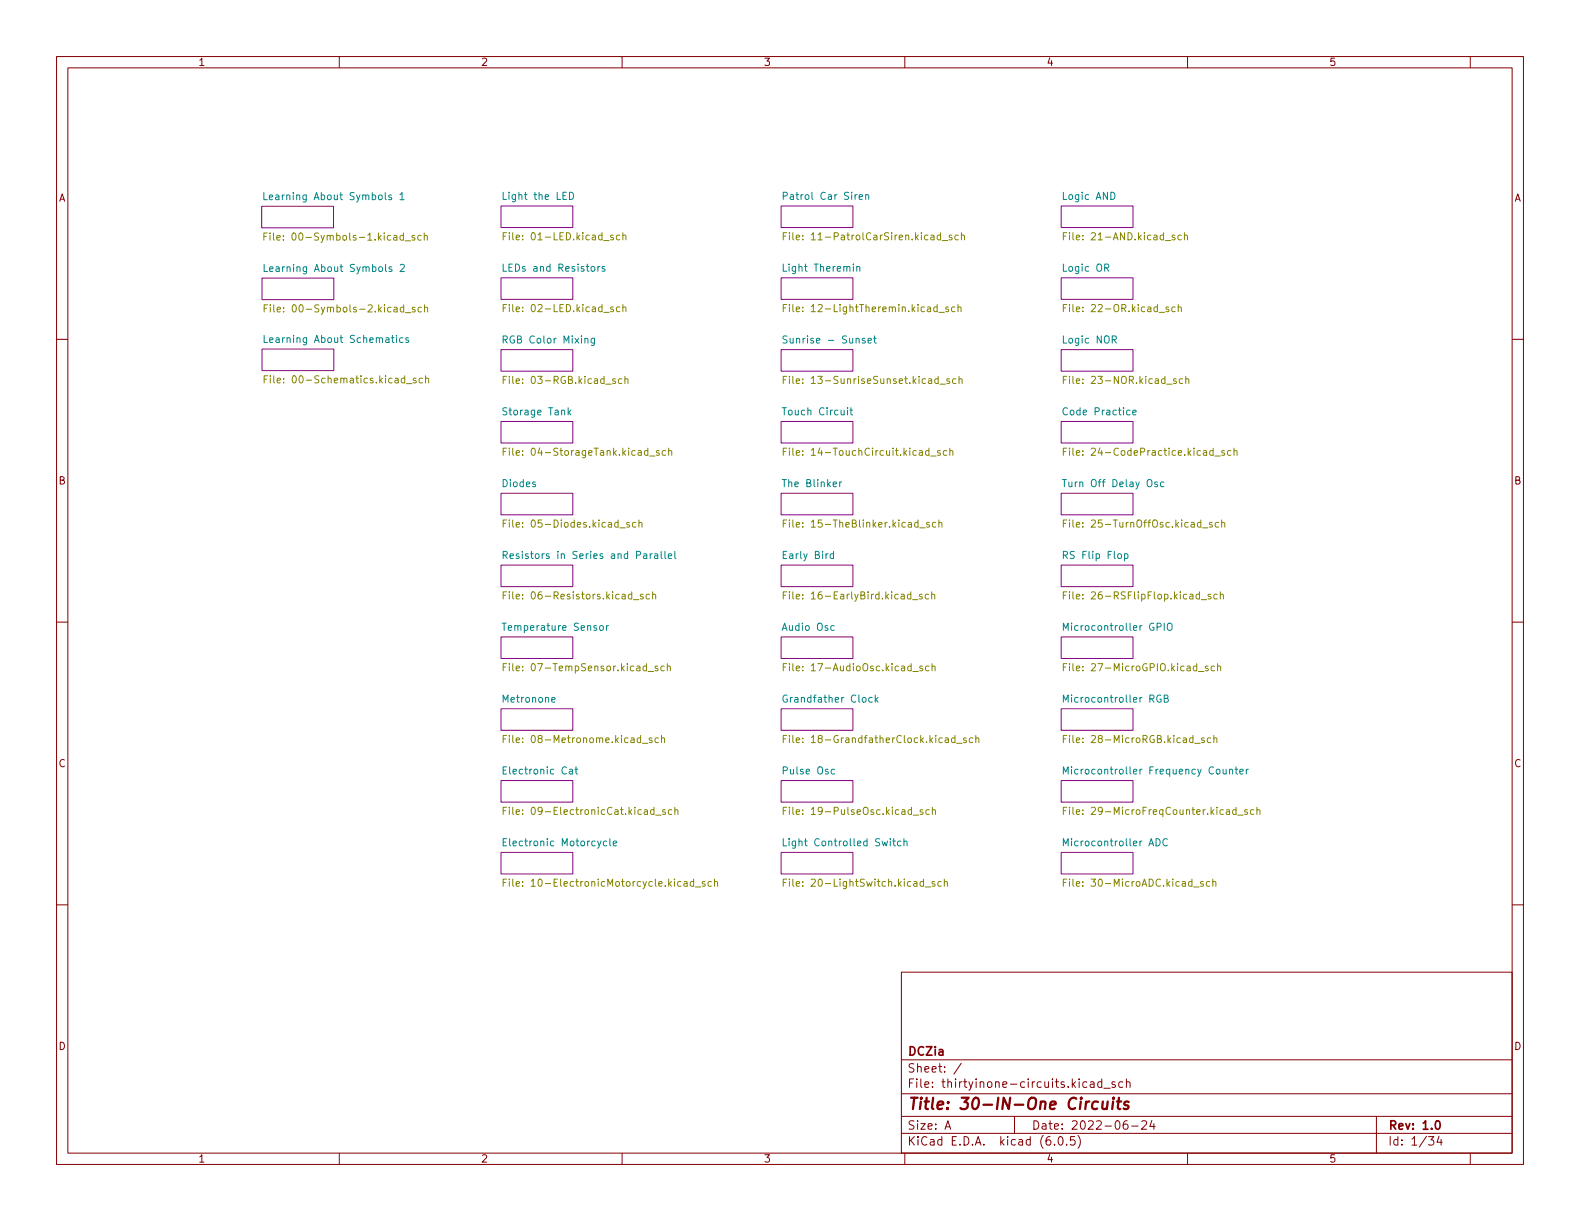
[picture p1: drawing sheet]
<svg xmlns="http://www.w3.org/2000/svg" width="279mm" height="216mm" viewBox="0 0 279 216" stroke-linecap="round" stroke-linejoin="round" font-family="sans-serif">
<g fill="none" stroke="#840000" stroke-width=".18">
<path d="M10 10h259.4v195.9h-259.4zM12 12h255.4v191.9h-255.4zM60 10v2M110 10v2M160 10v2M210 10v2M260 10v2M10 60h2M267.4 60h2M10 110h2M267.4 110h2M10 160h2"/>
<path d="M267.4 160h2M159.4 171.9h108v32h-108zM159.4 197.4h108M159.4 193.4h108M159.4 187.4h108M167.1 199.7l.5-1.5 .5 1.5M167.3 199.2h.7M170 188l-1.3 1.9M179.4 197.4v3M192.8 191.4h.6l.1 .9M193.5 191.6l-.5 .1a.29 .29 0 0 0-.2 .3 .29 .29 0 0 0 .2 .3l.5-.1M194.8 191.4l-.4-.1-.3 .3v.4l.2 .2h.5"/>
<path d="M194.8 190.8v1.5M195.2 192.4h1.1M197.2 191.4l-.4-.1-.2 .2 .1 .2 .5 .2v.3h-.6M198.5 191.4l-.4-.1-.3 .3v.4l.2 .2h.5M199.2 191.4l.2-.1 .4 .1v.9M199.2 190.8v1.5M199.3 198.2a.59 .59 0 0 0-.7 .6v.6l.2 .2 .4 .1 .2-.2 .1-.5-.2-.2-.4-.1-.3 .3M200.1 199.1h1.2M201.9 198.3l.6-.1 .2 .1 .1 .3-1 1.1h1M203.7 198.1l-.4 1.1h1M204 198.7v1M243.4 197.4v6.5"/>
<path d="M60 203.9v2M110 203.9v2M159.4 200.4h108M160 203.9v2M186.5 202.3v.2M187.3 201h.2a.81 .81 0 0 1 .6 .6 .81 .81 0 0 1-.3 .8l-.2 .1a.81 .81 0 0 1-.6-.6 .81 .81 0 0 1 .3-.9zM188.6 202.3v.2M190 201h-.7v.7l.2-.2 .5 .1 .1 .2-.1 .5-.2 .2-.5-.2M190.6 200.8a1.72 1.72 0 0 1 0 2.2M210 203.9v2M252.6 201h.9l-.5 .5 .5 .2v.6l-.2 .2h-.5l-.2-.2M254.5 200.9l-.4 1.1h.9"/>
<path d="M254.8 201.5v1M260 203.9v2"/>
</g>
<path d="M254 198.2h.2a.82 .82 0 0 1 .6 .6 .82 .82 0 0 1-.3 .8l-.2 .1a.81 .81 0 0 1-.6-.6 .81 .81 0 0 1 .3-.9z" fill="none" stroke="#840000" stroke-width=".3"/>
<path d="M194.2 194.9a.66 .66 0 0 0-1 .3l-.1 .5 .2 .3 .1 .1 .6-.1M195 194.8v1.2a.57 .57 0 0 0 .7-.1M195.9 194.8l-.2 1.3M196.8 194.8l-.1 1.3M196.9 194.1l-.1 .1 .1 .1 .1-.1-.1-.1v.2M197.5 194.8h.8M197.9 194.1l-.2 1.7v.2l.4 .1M199.6 194.9a.49 .49 0 0 0-.8 .3l.1 .1 .6 .2 .1 .2-.2 .3-.2 .1-.5-.1" fill="none" stroke="#840000" stroke-width=".4"/>
<g fill="#fff" stroke="#fff" stroke-width=".18">
<path d="M88.6 87.2h12.7v3.8h-12.7z"/>
<path d="M88.6 112.6h12.7v3.8h-12.7z"/>
<path d="M88.6 74.5h12.7v3.8h-12.7z"/>
<path d="M88.6 99.9h12.7v3.8h-12.7z"/>
<path d="M138.1 112.6h12.7v3.8h-12.7z"/>
<path d="M88.6 125.3h12.7v3.8h-12.7z"/>
<path d="M88.6 138h12.7v3.8h-12.7z"/>
<path d="M88.6 150.7h12.7v3.8h-12.7z"/>
<path d="M138.1 138h12.7v3.8h-12.7z"/>
<path d="M138.1 150.7h12.7v3.8h-12.7z"/>
<path d="M138.1 125.3h12.7v3.8h-12.7z"/>
<path d="M138.1 99.9h12.7v3.8h-12.7z"/>
<path d="M138.1 61.8h12.7v3.8h-12.7z"/>
<path d="M138.1 87.2h12.7v3.8h-12.7z"/>
<path d="M138.1 74.5h12.7v3.8h-12.7z"/>
<path d="M138.1 36.4h12.7v3.8h-12.7z"/>
<path d="M138.1 49.1h12.7v3.8h-12.7z"/>
<path d="M187.7 99.9h12.7v3.8h-12.7z"/>
<path d="M187.7 112.6h12.7v3.8h-12.7z"/>
<path d="M187.7 138h12.7v3.8h-12.7z"/>
<path d="M187.7 150.7h12.7v3.8h-12.7z"/>
<path d="M187.7 125.3h12.7v3.8h-12.7z"/>
<path d="M46.3 49.2h12.7v3.8h-12.7z"/>
<path d="M88.6 49.1h12.7v3.8h-12.7z"/>
<path d="M88.6 36.4h12.7v3.8h-12.7z"/>
<path d="M46.3 61.7h12.7v3.8h-12.7z"/>
<path d="M46.3 36.5h12.7v3.8h-12.7z"/>
<path d="M88.6 61.8h12.7v3.8h-12.7z"/>
<path d="M187.7 74.5h12.7v3.8h-12.7z"/>
<path d="M187.7 49.1h12.7v3.8h-12.7z"/>
<path d="M187.7 61.8h12.7v3.8h-12.7z"/>
<path d="M187.7 36.4h12.7v3.8h-12.7z"/>
<path d="M187.7 87.2h12.7v3.8h-12.7z"/>
</g>
<g fill="none" stroke="#840084" stroke-width=".18">
<path d="M46.3 36.5h12.7v3.8h-12.7zM88.6 36.4h12.7v3.8h-12.7zM138.1 36.4h12.7v3.8h-12.7zM187.7 36.4h12.7v3.8h-12.7zM46.3 49.2h12.7v3.8h-12.7zM88.6 49.1h12.7v3.8h-12.7zM138.1 49.1h12.7v3.8h-12.7zM187.7 49.1h12.7v3.8h-12.7zM46.3 61.7h12.7v3.8h-12.7zM88.6 74.5h12.7v3.8h-12.7zM88.6 61.8h12.7v3.8h-12.7zM138.1 61.8h12.7v3.8h-12.7z"/>
<path d="M138.1 74.5h12.7v3.8h-12.7zM187.7 74.5h12.7v3.8h-12.7zM187.7 61.8h12.7v3.8h-12.7zM88.6 87.2h12.7v3.8h-12.7zM88.6 99.9h12.7v3.8h-12.7zM138.1 99.9h12.7v3.8h-12.7zM138.1 87.2h12.7v3.8h-12.7zM187.7 99.9h12.7v3.8h-12.7zM187.7 87.2h12.7v3.8h-12.7zM88.6 112.6h12.7v3.8h-12.7zM138.1 112.6h12.7v3.8h-12.7zM187.7 112.6h12.7v3.8h-12.7z"/>
<path d="M88.6 125.3h12.7v3.8h-12.7zM88.6 138h12.7v3.8h-12.7zM138.1 138h12.7v3.8h-12.7zM138.1 125.3h12.7v3.8h-12.7zM187.7 138h12.7v3.8h-12.7zM187.7 125.3h12.7v3.8h-12.7zM88.6 150.7h12.7v3.8h-12.7zM138.1 150.7h12.7v3.8h-12.7zM187.7 150.7h12.7v3.8h-12.7z"/>
</g>
<g fill="none" stroke="#848400" stroke-width=".18">
<path d="M46.7 41.8h.4M46.7 54.5h.4M47.3 41.2h-.6v1.3M47.3 53.9h-.6v1.3M47.7 41.2v.1M47.7 41.6v.9M47.8 53.9v.1M47.8 54.3v.9M71.6 42.6h1M71.7 55.3h1M73.3 41.7l-.3-.1-.2 .2 .1 .2 .4 .1v.3h-.5M73.4 54.4l-.3-.1-.2 .2 .1 .2 .4 .1v.3h-.5"/>
<path d="M74.5 41.7l-.4-.1-.2 .3 .1 .5h.5M74.5 54.4l-.3-.1-.3 .3 .1 .5h.5M75 41.7l.2-.1 .3 .1 .1 .8M75 41.2v1.3M75.1 54.4l.2-.1 .3 .1v.8M75.1 53.9v1.3M89 41.7h.4M89 54.4h.4M89.6 53.8h-.6v1.3M89.6 41.1h-.6v1.3M109.6 54.3h-.4l-.2 .2 .1 .6h.5M109.6 41.6h-.4l-.2 .2 .1 .6h.5"/>
<path d="M110.1 54.4l.2-.1h.3l.1 .8M110.1 41.7l.2-.1h.3l.1 .8M110.1 41.1v1.3M110.1 53.8v1.3M138.5 41.7h.4M138.5 54.4h.4M139.1 41.1h-.6v1.3M139.1 53.8h-.6v1.3M139.6 41.1v.2M139.6 41.6v.8M139.6 53.8v.2M139.6 54.3v.8"/>
<path d="M166 55.2h1M166.6 42.5h1M167.7 54.3h-.3l-.2 .1 .1 .2 .4 .2v.3h-.5M168.3 41.6h-.3l-.2 .1 .1 .2 .4 .2v.3h-.5M168.9 54.3h-.4l-.2 .2 .1 .6h.5M169.4 54.4l.2-.1h.3l.1 .8M169.4 53.8v1.3M169.5 41.6h-.4l-.2 .2 .1 .6h.5M170 41.7l.2-.1h.3l.1 .8M170 41.1v1.3M188 41.7h.5M188 54.4h.5"/>
<path d="M188.6 53.8h-.6v1.3M188.6 41.1h-.6v1.3M207.8 54.3h-.4l-.2 .2 .1 .6h.5M208.4 54.4l.1-.1h.3l.1 .8M208.4 53.8v1.3M208.9 41.6h-.4l-.2 .2 .1 .6h.5M209.4 41.7l.2-.1h.3l.1 .8M209.4 41.1v1.3M46.7 67h.4M47.3 66.4h-.6v1.3M47.8 66.4v.2M47.8 66.9v.8"/>
<path d="M73.6 66.9h-.3l-.2 .1v.2l.5 .2v.3h-.5M74.7 66.9h-.4l-.2 .2 .1 .6h.5M75.3 67l.1-.1h.3l.1 .8M75.3 66.4v1.3M89 79.8h.4M89 67.1h.4M89.6 79.2h-.6v1.3M89.6 66.5h-.6v1.3M90.1 79.2v.2M90.1 79.7v.8M110 67h-.4l-.2 .2 .1 .6h.5M110.5 67.1l.2-.1h.3l.1 .8"/>
<path d="M110.5 66.5v1.3M116.6 79.7h-.3l-.2 .1v.2l.5 .2v.3h-.5M117.7 79.7h-.4l-.2 .2 .1 .6h.5M118.2 79.8l.2-.1h.3l.1 .8M118.2 79.2v1.3M138.5 79.8h.4M138.5 67.1h.4M139.1 66.5h-.6v1.3M139.1 79.2h-.6v1.3M139.6 66.5v.2M139.6 79.2v.2M139.6 67v.8"/>
<path d="M139.6 79.7v.8M166.2 67.9h1M166.3 79.7h-.3l-.2 .1v.2l.5 .2v.3h-.5M167.4 79.7h-.3l-.3 .2 .1 .6h.5M167.9 67h-.3l-.2 .1 .1 .2 .4 .2v.3h-.5M168 79.8l.1-.1h.3l.1 .8M168 79.2v1.3M169 67h-.3l-.3 .2 .2 .6h.4M169.6 67.1l.2-.1h.3v.8M169.6 66.5v1.3M188 79.8h.5M188 67.1h.5"/>
<path d="M188.6 66.5h-.6v1.3M188.6 79.2h-.6v1.3M189.1 79.2v.2M189.1 79.7v.8M209.1 67h-.3l-.3 .2 .2 .6h.4M209.7 67.1l.2-.1h.3v.8M209.7 66.5v1.3M216.5 79.7h-.3l-.2 .1 .1 .2 .4 .2v.3h-.5M217.7 79.7h-.4l-.2 .2 .1 .6h.5M218.2 79.8l.2-.1h.3l.1 .8M218.2 79.2v1.3M89 92.5h.4"/>
<path d="M89.6 91.9h-.6v1.3M111.3 92.4h-.3l-.2 .1 .1 .2 .4 .2v.3h-.5M112.4 92.4h-.3l-.3 .2 .2 .6h.4M113 92.5l.2-.1h.3v.8M113 91.9v1.3M138.5 92.5h.4M139.1 91.9h-.6v1.3M139.6 91.9v.2M139.6 92.4v.8M164.3 92.4h-.3l-.2 .1 .1 .2 .4 .2v.3h-.5M164.6 80.6h.9M165.5 92.4h-.4l-.2 .2 .1 .6h.5"/>
<path d="M166 92.5l.2-.1h.3l.1 .8M166 91.9v1.3M188 92.5h.5M188.6 91.9h-.6v1.3M214.3 92.4h-.3l-.1 .1v.2l.4 .2v.3h-.4M214.8 80.6h1M215.5 92.4h-.4l-.2 .2 .1 .6h.5M216 92.5l.2-.1h.3l.1 .8M216 91.9v1.3M89 117.9h.4M89 105.2h.4M89.6 104.6h-.6v1.3"/>
<path d="M89.6 117.3h-.6v1.3M90.1 104.6v.2M90.1 105.1v.8M90.1 117.3v.2M90.1 117.8v.8M113.7 105.1h-.3l-.2 .1 .1 .2 .4 .2v.3h-.5M114.9 105.1h-.4l-.2 .2 .1 .6h.5M115.4 105.2l.2-.1h.3v.8M115.4 104.6v1.3M116.3 117.8h-.3l-.2 .1 .1 .2 .4 .2v.3h-.5M117.5 117.8h-.4l-.2 .2 .1 .6h.5M118 117.9l.2-.1h.3v.8"/>
<path d="M118 117.3v1.3M138.5 117.9h.4M138.5 105.2h.4M139.1 104.6h-.6v1.3M139.1 117.3h-.6v1.3M139.6 104.6v.2M139.6 105.1v.8M163.1 105.1h-.3l-.2 .1v.2l.5 .2v.3h-.5M163.1 117.8h-.3l-.2 .1 .1 .2 .4 .2v.3h-.5M164.2 105.1h-.4l-.2 .2 .1 .6h.5M164.3 117.8h-.4l-.2 .2 .1 .6h.5M164.8 105.2l.1-.1h.3l.1 .8"/>
<path d="M164.8 104.6v1.3M164.8 117.9l.2-.1h.3l.1 .8M164.8 117.3v1.3M188 117.9h.5M188 105.2h.5M188.6 104.6h-.6v1.3M188.6 117.3h-.6v1.3M189.1 104.6v.2M189.1 105.1v.8M213.6 117.8h-.3l-.2 .1 .1 .2 .4 .2v.3h-.5M214.1 105.1h-.3l-.2 .1 .1 .2 .4 .2v.3h-.5M214.8 117.8h-.4l-.2 .2 .1 .6h.5"/>
<path d="M215.3 105.1h-.4l-.3 .2 .2 .6h.5M215.3 117.9l.2-.1h.3l.1 .8M215.3 117.3v1.3M215.8 105.2l.2-.1h.3v.8M215.8 104.6v1.3M89 130.6h.4M89.6 130h-.6v1.3M90.1 130v.2M90.1 130.5v.8M115.3 130.5h-.3l-.2 .1 .1 .2 .4 .2v.3h-.5M116.4 130.5h-.3l-.3 .2 .1 .6h.5M117 130.6l.2-.1h.3v.8"/>
<path d="M117 130v1.3M138.5 130.6h.4M139.1 130h-.6v1.3M139.6 130v.2M139.6 130.5v.8M169.2 131.4h.9M170.9 130.5h-.3l-.2 .1v.2l.5 .2v.3h-.5M172 130.5h-.4l-.2 .2 .1 .6h.5M172.6 130.6l.1-.1h.3l.1 .8M172.6 130v1.3M188 130.6h.5M188.6 130h-.6v1.3"/>
<path d="M213 130.5h-.3l-.2 .1v.2l.5 .2v.3h-.5M214.1 130.5h-.4l-.2 .2 .1 .6h.5M214.6 130.6l.2-.1h.3l.1 .8M214.6 130v1.3M89 143.3h.4M89 156h.4M89.6 142.7h-.6v1.3M89.6 155.4h-.6v1.3M90.1 155.4v.2M90.1 155.9v.8M90.1 142.7v.2M90.1 143.2v.8"/>
<path d="M115.9 144.1h1M117.6 143.2h-.3l-.1 .1v.2l.4 .2v.3h-.4M118.8 143.2h-.4l-.2 .2 .1 .6h.5M119.3 143.3l.2-.1h.3l.1 .8M119.3 142.7v1.3M123 156.8h.9M124.7 155.9h-.3l-.2 .1v.2l.5 .2v.3h-.5M125.8 155.9h-.4l-.2 .2 .1 .6h.5M126.4 156l.1-.1h.3l.1 .8M126.4 155.4v1.3M138.5 143.3h.4M138.5 156h.4"/>
<path d="M139.1 155.4h-.6v1.3M139.1 142.7h-.6v1.3M139.6 155.4v.2M139.6 155.9v.8M139.6 142.7v.2M139.6 143.2v.8M163.2 143.2h-.3l-.2 .1 .1 .2 .4 .2v.3h-.5M163.6 156.8h1M164.3 143.2h-.3l-.3 .2 .1 .6h.5M164.9 143.3l.2-.1h.3v.8M164.9 142.7v1.3M165.3 155.9h-.3l-.2 .1 .1 .2 .4 .2v.3h-.5"/>
<path d="M166.4 155.9h-.3l-.3 .2 .2 .6h.4M167 156l.2-.1h.3v.8M167 155.4v1.3M188 143.3h.5M188 156h.5M188.6 155.4h-.6v1.3M188.6 142.7h-.6v1.3M189.1 142.7v.2M189.1 143.2v.8M212.8 155.9h-.3l-.2 .1v.2l.5 .2v.3h-.5M213.9 155.9h-.3l-.3 .2 .1 .6h.5M214.5 156l.1-.1h.3l.1 .8"/>
<path d="M214.5 155.4v1.3M218.9 144.1h.9M220.6 143.2h-.3l-.2 .1v.2l.5 .2v.3h-.5M221.7 143.2h-.3l-.3 .2 .1 .6h.5M222.3 143.3l.1-.1h.4v.8M222.3 142.7v1.3"/>
</g>
<g fill="none" stroke="#008484" stroke-width=".18">
<path d="M46.7 34v1.3h.6M69.2 34.5h-.3l-.2 .1 .1 .2 .4 .2v.3h-.5M70.7 34.4l.4-.4v1.3M70.7 35.3h.8M100.7 34a.64 .64 0 0 1 .7 .6 .64 .64 0 0 1-.7 .7zM138.5 34.7l.6-.1 .1-.2v-.3l-.7-.1v1.3M151.9 34.8l.6-.1v-.2l-.4-.1-.2 .2 .1 .6h.5M153.1 34.5l.2-.1 .3 .1v.8M153.1 34.4v.9M196.4 34a.64 .64 0 0 1 .8 .6 .64 .64 0 0 1-.8 .7zM46.7 46.7v1.3h.6M46.7 59.3v1.3h.6"/>
<path d="M69.3 47.2h-.3l-.2 .1v.2l.5 .2v.3h-.5M70.1 59.3v.1M70.1 59.7v.9M70.8 46.9l.5-.2 .2 .4-.8 .9h.8M71.3 59.8l-.4-.1-.2 .3 .1 .5h.5M72.2 59.8l-.3-.1-.2 .2 .1 .2 .4 .1v.3h-.5M89 46.7v1.3h.6M105.1 59.8v1l-.2 .3-.3-.1M105.1 59.9l-.3-.1-.3 .3 .1 .5h.5M106.1 47.1l-.4 .3M106.9 47.2l-.3-.1-.1 .2v.2l.4 .1v.3h-.4M139.2 59.5l-.5-.1-.3 .2 .2 .3 .5 .3v.3l-.2 .2-.5-.1"/>
<path d="M151.5 47.2l.2-.1 .3 .1 .1 .8M151.5 47.1v.9M154.5 59.8h.5M154.7 59.4v1.1l.3 .2M195.4 47.4l.6-.1 .1-.2-.1-.3-.6-.1v1.3M195.7 47.4l.4 .6M89 60.1l.6-.1 .1-.2-.1-.3-.6-.1v1.3M100.6 72.9l.4 .5M101 72.5l-.5 .5M149.9 72.1v.1M149.9 72.5v.9M150.3 72.5h.5"/>
<path d="M150.5 72.1v1.1l.3 .2M153.5 60.2l.6-.1-.1-.2-.3-.1-.2 .2 .1 .6h.4M188.8 72.2a.6 .6 0 0 0-.9 .4 .6 .6 0 0 0 .6 .8l.3-.2M196.7 60.1l.6-.1 .1-.2v-.3l-.7-.1v1.3M197 60.1l.4 .6M200.3 72.9l.6-.1v-.2l-.4-.1-.2 .2 .1 .6h.5M89 98.2l.6-.1 .1-.2-.1-.3-.6-.1v1.3M89.3 98.2l.4 .6M90.2 98.3l.6-.1-.1-.2-.3-.1-.2 .2v.6h.5M115.8 98h.5v.8M116.3 98.2l-.4 .1-.2 .2 .2 .3 .4-.1M116.9 97.5v1.1l.2 .2"/>
<path d="M117.6 97.5v1.1l.2 .2M118.2 98.3l.6-.1-.1-.2-.3-.1-.2 .2v.6h.5M119.3 97.5v1.1l.2 .2M147.4 98l-.4-.1-.2 .3 .1 .5h.5M147.4 97.5v1.3M148.5 85.2v.9M148.8 85.2l-.3 .3M187.9 84.8h.7M188 98.2l.6-.1 .2-.2-.1-.3-.7-.1v1.3M188.2 84.8v1.3M198.9 98l.3-.1 .3 .3-.2 .5h-.4M198.9 97.9v1.3"/>
<path d="M204.7 85.3l-.3-.1-.2 .2v.2l.5 .1v.3h-.5M205.8 85.3l-.3-.1-.3 .3 .1 .5h.5M88.8 110.2h.7M106.1 110.7l.2-.1 .3 .1 .1 .5-.1 .2-.3 .1-.2-.2zM107.2 110.6v.9M107.6 110.6l-.4 .3M147.5 110.7l-.3-.1-.3 .3 .1 .5h.5M188 111.5v-1.3l.5 .9 .4-.9v1.3M205.9 110.2v1.3M206.6 110.3l.1-.1a.43 .43 0 0 1 .6 .4v.4a.42 .42 0 0 1-.5 .5 .42 .42 0 0 1-.4-.5v-.4zM89 136.2h.4M89.6 135.6h-.6v1.3h.6"/>
<path d="M97.6 123.7l.6-.1-.1-.2-.4-.1-.1 .2v.6h.5M100.7 136.1h.5l.1 .8M101.3 136.3l-.5 .1-.2 .2 .2 .3 .5-.1M101.7 136h.5M101.9 135.6v1.1l.3 .2M139.2 123a.59 .59 0 0 0-.8 .5 .59 .59 0 0 0 .8 .6v-.5h-.2M147.6 136.1l-.4-.1-.2 .3 .1 .5h.5M154.2 123.4l-.3-.1-.3 .3 .1 .5h.5M154.8 122.9v1.3M154.9 123.7l.4 .5M155.3 123.3l-.5 .5M188 136.9v-1.3l.5 .9 .4-.9v1.3"/>
<path d="M188 124.2v-1.3l.5 .9 .4-.9v1.3M205.3 123a.59 .59 0 0 0-.8 .5 .59 .59 0 0 0 .8 .6v-.5h-.2M205.9 123.5l.5-.1 .1-.1v-.3l-.6-.1v1.3h.5l.1-.2 .1-.3-.3-.2M217.4 136.1l.2-.1 .3 .1 .1 .8M217.4 136v.9M218.4 136h.5M218.6 135.6v1.1l.3 .2M219.2 136.4l.6-.1v-.2l-.4-.1-.2 .2 .1 .6h.5M220.4 136v.9M220.8 136l-.4 .3M89 148.9h.4M89.6 148.3h-.6v1.3h.6"/>
<path d="M107.3 148.8l-.4-.1-.2 .3 .1 .5h.5M107.8 148.3v1.1l.2 .2M108.5 149.1l.6-.1-.1-.2-.4-.1-.1 .2v.6h.5M138.5 148.3v1.3h.6M157.9 148.7h.4M158 148.3v1.1l.3 .2M159.3 148.8l-.4-.1-.2 .3 .1 .5h.5M159.9 148.8l.1-.1 .3 .1 .1 .8M159.9 148.3v1.3M188 149.6v-1.3l.5 .9 .4-.9v1.3M204.4 148.3a.64 .64 0 0 1 .8 .6 .64 .64 0 0 1-.8 .7zM206.4 148.4a.6 .6 0 0 0-.8 .4 .6 .6 0 0 0 .6 .8l.2-.2"/>
</g>
<text font-size="2.8" fill="#840000" x="160.4" y="196.2">Title: 30-IN-One Circuits</text>
<g font-size="2.1" fill="#840000">
<text x="160.4" y="189.7">Sheet: /</text>
<text x="160.4" y="186.7">DCZia</text>
<text x="160.4" y="192.4">File: thirtyinone-circuits.kicad_sch</text>
<text x="160.4" y="202.5">KiCad E.D.A. kicad (6.0.5)</text>
<text x="160.4" y="199.7">Size: A</text>
<text x="182.4" y="199.7">Date: 2022-06-24</text>
<text x="245.4" y="199.7">Rev: 1.0</text>
<text x="245.4" y="202.5">Id: 1/34</text>
</g>
<g font-size="1.8" fill="#840000">
<text x="35" y="11.6">1</text>
<text x="85" y="11.6">2</text>
<text x="135" y="11.6">3</text>
<text x="185" y="11.6">4</text>
<text x="235" y="11.6">5</text>
<text x="10.3" y="35.6">A</text>
<text x="267.7" y="35.6">A</text>
<text x="10.3" y="85.7">B</text>
<text x="267.7" y="85.7">B</text>
<text x="10.3" y="135.6">C</text>
<text x="267.7" y="135.6">C</text>
<text x="10.3" y="185.7">D</text>
<text x="267.7" y="185.7">D</text>
<text x="35" y="205.6">1</text>
<text x="85" y="205.6">2</text>
<text x="135" y="205.6">3</text>
<text x="185" y="205.6">4</text>
<text x="235" y="205.6">5</text>
</g>
<g font-size="1.8" fill="#008484">
<text x="47.8" y="35.4">Learning About Symbols 1</text>
<text x="89.4" y="35.3">Light the LED</text>
<text x="139.4" y="35.3">Patrol Car Siren</text>
<text x="188.1" y="35.3">Logic AND</text>
<text x="47.9" y="48.1">Learning About Symbols 2</text>
<text x="89.6" y="48">LEDs and Resistors</text>
<text x="138.9" y="48">Light Theremin</text>
<text x="188.1" y="48">Logic OR</text>
<text x="47.8" y="60.6">Learning About Schematics</text>
<text x="89.5" y="60.7">RGB Color Mixing</text>
<text x="139.7" y="60.7">Sunrise - Sunset</text>
<text x="188.1" y="60.7">Logic NOR</text>
<text x="89.3" y="73.4">Storage Tank</text>
<text x="138.9" y="73.4">Touch Circuit</text>
<text x="188.5" y="73.4">Code Practice</text>
<text x="88.9" y="86.1">Diodes</text>
<text x="138.8" y="86.1">The Blinker</text>
<text x="188.9" y="86.1">Turn Off Delay Osc</text>
<text x="91" y="98.8">Resistors in Series and Parallel</text>
<text x="138.8" y="98.8">Early Bird</text>
<text x="188.6" y="98.8">RS Flip Flop</text>
<text x="89.6" y="111.5">Temperature Sensor</text>
<text x="138.6" y="111.5">Audio Osc</text>
<text x="188.7" y="111.5">Microcontroller GPIO</text>
<text x="89" y="124.2">Metronone</text>
<text x="139.1" y="124.2">Grandfather Clock</text>
<text x="188.6" y="124.2">Microcontroller RGB</text>
<text x="89.5" y="136.9">Electronic Cat</text>
<text x="138.7" y="136.9">Pulse Osc</text>
<text x="189.5" y="136.9">Microcontroller Frequency Counter</text>
<text x="89.8" y="149.6">Electronic Motorcycle</text>
<text x="139.5" y="149.6">Light Controlled Switch</text>
<text x="188.6" y="149.6">Microcontroller ADC</text>
</g>
<g font-size="1.8" fill="#848400">
<text x="48.8" y="42.5">File: 00-Symbols-1.kicad_sch</text>
<text x="90.2" y="42.5">File: 01-LED.kicad_sch</text>
<text x="140.5" y="42.5">File: 11-PatrolCarSiren.kicad_sch</text>
<text x="189.2" y="42.5">File: 21-AND.kicad_sch</text>
<text x="48.8" y="55.2">File: 00-Symbols-2.kicad_sch</text>
<text x="90.2" y="55.2">File: 02-LED.kicad_sch</text>
<text x="140.2" y="55.2">File: 12-LightTheremin.kicad_sch</text>
<text x="189.3" y="55.2">File: 22-OR.kicad_sch</text>
<text x="48.5" y="67.8">File: 00-Schematics.kicad_sch</text>
<text x="90.2" y="67.9">File: 03-RGB.kicad_sch</text>
<text x="140.3" y="67.9">File: 13-SunriseSunset.kicad_sch</text>
<text x="189.3" y="67.9">File: 23-NOR.kicad_sch</text>
<text x="90.7" y="80.6">File: 04-StorageTank.kicad_sch</text>
<text x="140.2" y="80.6">File: 14-TouchCircuit.kicad_sch</text>
<text x="189.9" y="80.6">File: 24-CodePractice.kicad_sch</text>
<text x="90.4" y="93.3">File: 05-Diodes.kicad_sch</text>
<text x="140.1" y="93.3">File: 15-TheBlinker.kicad_sch</text>
<text x="189.5" y="93.3">File: 25-TurnOffOsc.kicad_sch</text>
<text x="90.6" y="106">File: 06-Resistors.kicad_sch</text>
<text x="140.1" y="106">File: 16-EarlyBird.kicad_sch</text>
<text x="189.7" y="106">File: 26-RSFlipFlop.kicad_sch</text>
<text x="90.5" y="118.7">File: 07-TempSensor.kicad_sch</text>
<text x="139.9" y="118.7">File: 17-AudioOsc.kicad_sch</text>
<text x="189.5" y="118.7">File: 27-MicroGPIO.kicad_sch</text>
<text x="90.6" y="131.4">File: 08-Metronome.kicad_sch</text>
<text x="140.5" y="131.4">File: 18-GrandfatherClock.kicad_sch</text>
<text x="189.4" y="131.4">File: 28-MicroRGB.kicad_sch</text>
<text x="90.9" y="144.1">File: 09-ElectronicCat.kicad_sch</text>
<text x="140.1" y="144.1">File: 19-PulseOsc.kicad_sch</text>
<text x="189.9" y="144.1">File: 29-MicroFreqCounter.kicad_sch</text>
<text x="91.1" y="156.8">File: 10-ElectronicMotorcycle.kicad_sch</text>
<text x="140.1" y="156.8">File: 20-LightSwitch.kicad_sch</text>
<text x="189.4" y="156.8">File: 30-MicroADC.kicad_sch</text>
</g>
</svg>
